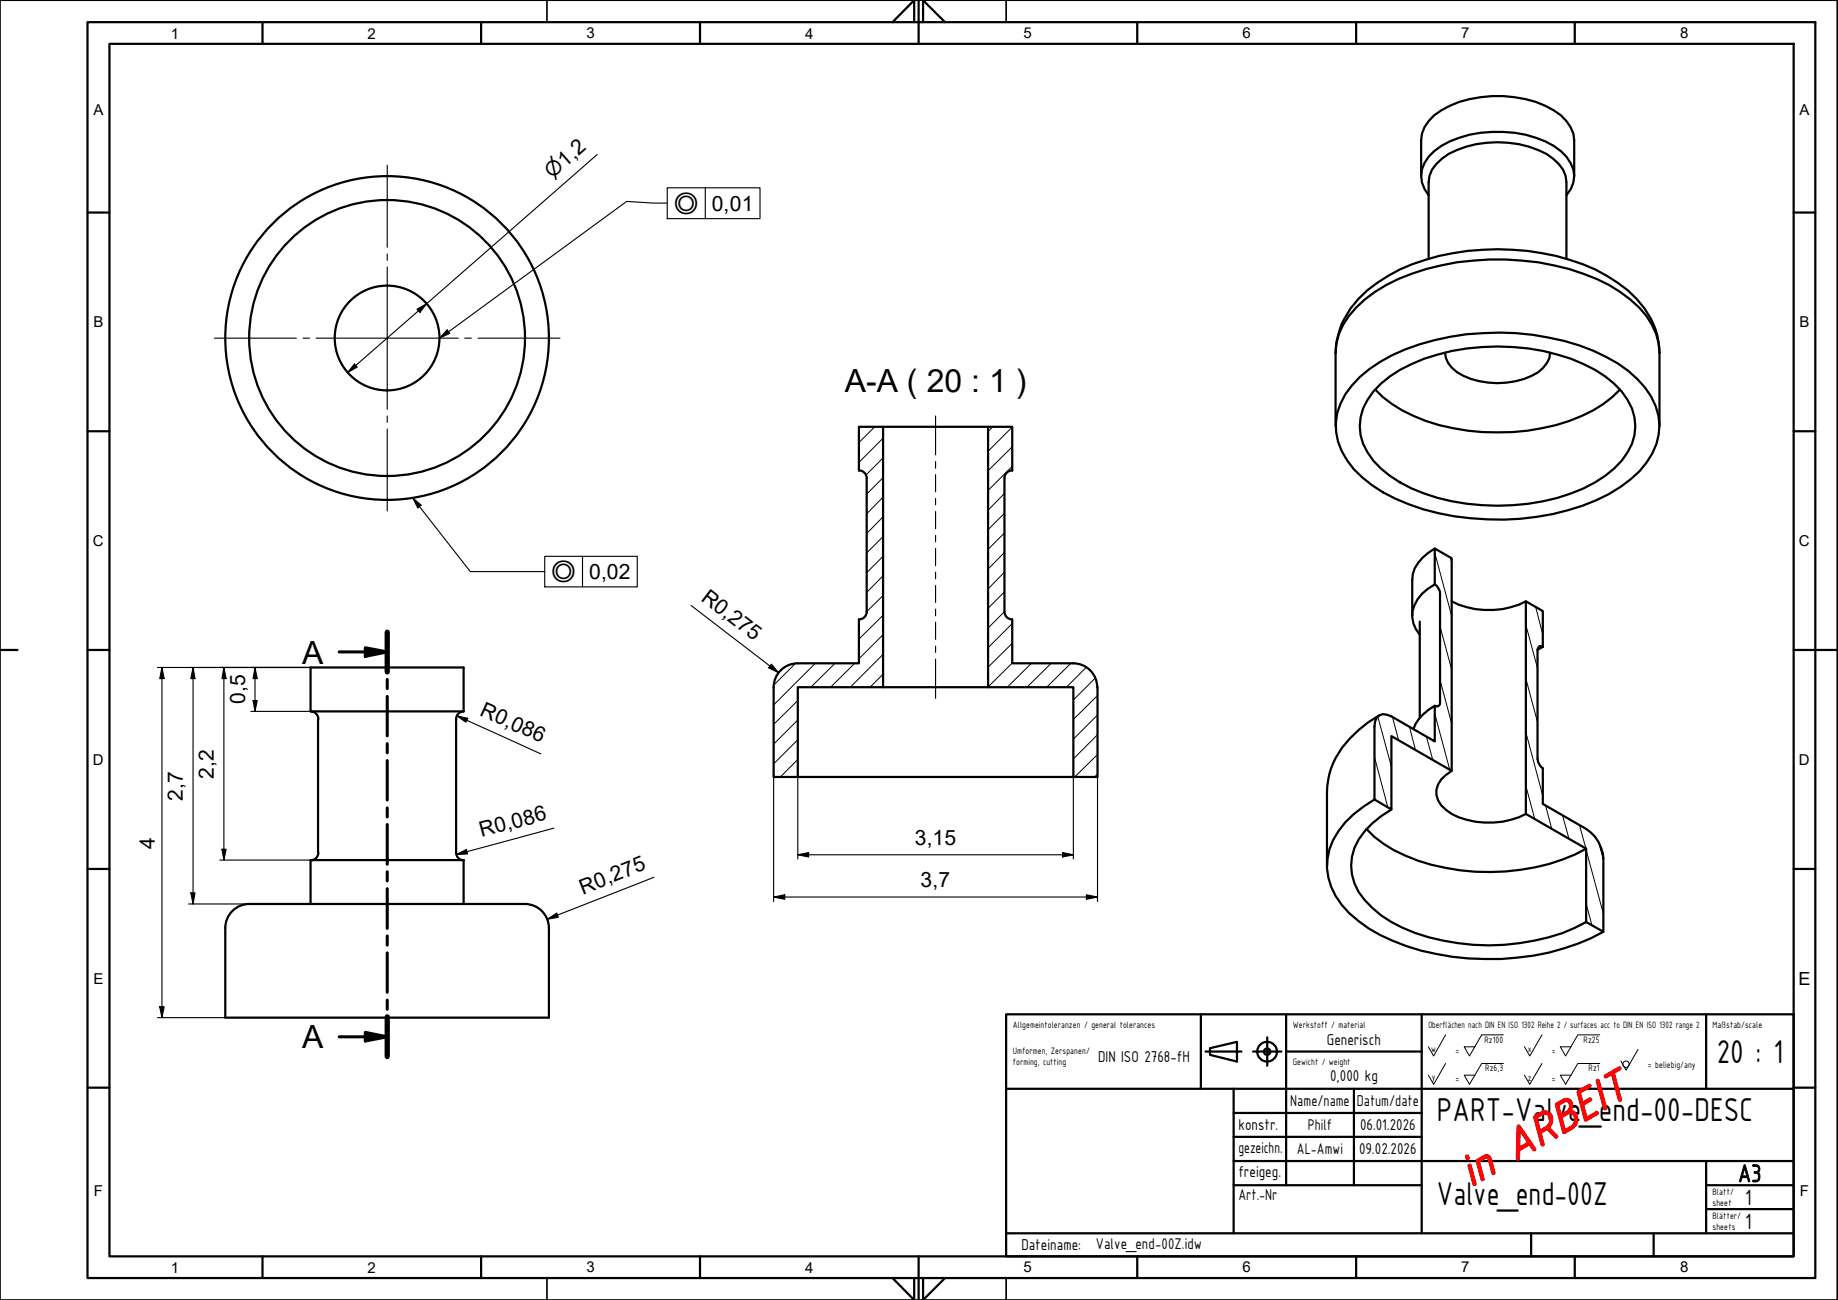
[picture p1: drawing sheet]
<svg xmlns="http://www.w3.org/2000/svg" width="420mm" height="297mm" viewBox="0 0 420 297" stroke-linecap="round" stroke-linejoin="round" font-family="sans-serif">
<!-- layer: Schraffur -->
<g fill="none" stroke="#000" stroke-width=".23">
<path d="M200 97.5l-3.7 3.6M226.9 97.5l-1 1.1M231.4 97.6l-5.5 5.5M201.9 118.1l-3.8 3.8M201.9 113.6l-3.8 3.8M201.9 109.1l-3.8 3.8M201.9 104.6l-4 4M201.9 100.1l-5.6 5.5M229.6 117.3l-3.7 3.7M229.6 112.8l-3.7 3.8M231.4 106.5l-5.5 5.6M231.4 102.1l-5.5 5.5"/>
<path d="M201.9 136.1l-3.8 3.7M201.9 131.6l-3.8 3.8M201.9 127.1l-3.8 3.8M201.9 122.6l-3.8 3.8M229.6 121.8l-3.7 3.7M229.6 139.7l-3.7 3.8M229.6 135.2l-3.7 3.8M229.6 130.7l-3.7 3.8M229.6 126.2l-3.7 3.8M328 126.3l3.9 14.5M331.5 127.4l.4 1.1M351 138.6l1.7 6.4"/>
<path d="M181.8 151.6l-4.9 4.9M186.4 151.6l-9.6 9.5M190.9 151.6l-5.5 5.4M195.4 151.6l-5.5 5.4M196.4 141.5l-.1 .1M201.9 154l-3 3M201.9 149.5l-7.5 7.5M201.9 145l-5.6 5.5M201.9 140.6l-5.6 5.4M231.4 151.5l-5.5 5.5M231.4 147l-5.5 5.4M231.4 142.5l-5.5 5.5"/>
<path d="M235.8 151.6l-5.5 5.4M240.3 151.6l-5.5 5.4M244.8 151.6l-5.5 5.4M248.3 152.4l-4.5 4.6M250.4 154.9l-5 5M250.9 158.9l-5.5 5.5M329.2 155.4l2.7 9.9M329.2 143.1l2.7 9.9M348.8 155.1l2.7 9.9M348.8 142.8l2.7 9.9M182.4 173.5l-4 4M182.4 169l-5.6 5.5"/>
<path d="M182.4 164.5l-5.6 5.5M182.4 160.1l-5.6 5.4M250.9 176.9l-.7 .6M250.9 172.4l-5.2 5.1M250.9 167.9l-5.5 5.5M250.9 163.4l-5.5 5.5M314.2 173l3 11.5M315 163.8l3.1 11.4M318.3 163.9l1.4 5.2M322.2 166.1l1.4 5.3M326.1 168.3l1.4 5.4M328 163.1l3.4 12.8"/>
<path d="M348.8 179.6l2 7.5M348.8 167.3l3.9 14.5M353.3 184.1l1.4 5.2M357.2 186.3l1.4 5.3M361.1 188.5l1.4 5.4M362.6 194.2l3.9 14.6M365.4 192.5l1.1 4M362.6 206.5l1.3 4.9"/>
</g>
<!-- layer: Sichtbare Kanten(CS) -->
<g fill="none" stroke="#000" stroke-width=".51">
<path d="M324.9 40.2v-8.1a8.1 8.1 0 0 1 4.6-6.9 26.8 26.8 0 0 1 25.7 0 9.9 9.9 0 0 1 4.5 5.3l.2 1.6v8.1M326.6 44.6a6.7 6.7 0 0 1 1.3-10.1 23.4 23.4 0 0 1 15.8-4.4 22.5 22.5 0 0 1 13.1 4.4 7.5 7.5 0 0 1 2.9 7.2l-.6 1.5-1 1.4M326.6 41.6v17.5M358.1 41.6v17.5M201.9 97.5h24M305.3 97.4v-16.8a19 19 0 0 1 7.2-14.3 43.1 43.1 0 0 1 23-9 55.8 55.8 0 0 1 29.2 4.3 31.5 31.5 0 0 1 11.2 8.9 17.1 17.1 0 0 1 3.4 10.1v16.8M310.8 86.2a37.9 37.9 0 0 1 17.2-8.5 59.7 59.7 0 0 1 36.2 2.4 29.6 29.6 0 0 1 11.8 8.5 13.3 13.3 0 0 1 .4 17 27.6 27.6 0 0 1-11.5 8.7 59.3 59.3 0 0 1-45.9-.3 24.8 24.8 0 0 1-12.3-11 13.2 13.2 0 0 1 2.4-14.9zM314.4 89a31.4 31.4 0 0 0 17.8 8.8 49.3 49.3 0 0 0 32-4l2.3-1.5 2.1-1.6 1.7-1.7M315.7 87.7a35.4 35.4 0 0 1 16.2-7.5 51 51 0 0 1 30 3 20.4 20.4 0 0 1 11.2 10.1 11.5 11.5 0 0 1-2.4 12 29.6 29.6 0 0 1-14.7 8.5 51.8 51.8 0 0 1-33.3-2.2 23.4 23.4 0 0 1-10.1-8.2 11.3 11.3 0 0 1 1.3-13.9zM330.3 80.6a6.2 6.2 0 0 0 4.3 5.3 18.8 18.8 0 0 0 17-.8 5.9 5.9 0 0 0 2.7-4.5M196.3 107.6v-10.1h5.6v59.5h-19.5v20.5h-5.6v-20.4a5.5 5.5 0 0 1 5.6-5.5h13.9l.1-10.1a1.75 1.75 0 0 0 1.7-1.7v-30.5M196.4 107.5a1.75 1.75 0 0 1 1.7 1.7"/>
<path d="M229.6 109.3v30.5a1.75 1.75 0 0 0 1.8 1.7M231.4 107.5a1.75 1.75 0 0 0-1.8 1.7M231.4 107.6v-10.1h-5.5v59.5h19.5v20.5h5.5v-20.5M328 133.5a2.82 2.82 0 0 1 1.2 2.1v25l-.1 .4-.3 .3h-.8M328 133.5v-8.2l3.9 2.3v48.5l-13.8-7.9v16.8l-3.9-2.3v-16.7a2.28 2.28 0 0 1 2.9-2.7l1 .4 9.9 5.7v-8.1M328 125.3a8.8 8.8 0 0 0-5.2 7.1v8.2M328 133.5a8.5 8.5 0 0 0-5.2 7.5l.3 1.4 .6 1.3 .8 1.3M331.9 137.4a19 19 0 0 0 16.9 0M348.8 137.4l3.9 2.2v8.2l-.5-.2-.3 .1-.4 .8v24.9a3.1 3.1 0 0 0 1.2 2.2v8.1l9.9 5.7a8.6 8.6 0 0 1 3.9 6.7v16.8l-3.9-2.2v-16.8l-13.8-7.9zM71 152.5h35v10h-35zM201.9 157h24M231.4 141.5v10.1h13.9a5.5 5.5 0 0 1 5.5 5.5"/>
<path d="M324.5 142v22M352.7 147.8l-1.2 .6M71 162.5a1.75 1.75 0 0 1 1.8 1.8M72.7 164.3v30.5M104.3 164.3v30.5a1.75 1.75 0 0 0 1.7 1.8M106 162.5a1.75 1.75 0 0 0-1.7 1.8M182.4 177.5h63M315.3 163.4a24.3 24.3 0 0 0-11.1 12.3 19.5 19.5 0 0 0-.9 5.4v16.7M328 161.3a10.5 10.5 0 0 0-4.9 5.3M331.9 176.1a5.9 5.9 0 0 0-3.5 5.6 6.3 6.3 0 0 0 3.5 4.3 19 19 0 0 0 16.9 0M72.8 194.8a1.75 1.75 0 0 1-1.8 1.8M312.4 189.4a29.9 29.9 0 0 0 14.8 8.2 50.9 50.9 0 0 0 32.8-2.4l2.6-1.3"/>
<path d="M314.2 182.7a23.7 23.7 0 0 0-9.5 9.2 13.3 13.3 0 0 0 2 14.8 31.6 31.6 0 0 0 14.9 9.5 59.6 59.6 0 0 0 42.1-1.8l2.8-1.5M318.1 185a19.6 19.6 0 0 0-8.5 8.7 11.5 11.5 0 0 0 2.4 12 28.5 28.5 0 0 0 14.6 8.5 50.8 50.8 0 0 0 33.4-2.2l2.6-1.3M57 206.6h63M71 206.6v-10.1h35v10.1M120 206.6a5.5 5.5 0 0 1 5.5 5.4v20.5h-74v-20.5a5.5 5.5 0 0 1 5.5-5.4"/>
<circle cx="88.5" cy="77.2" r="37"/>
<circle cx="88.5" cy="77.2" r="12"/>
<circle cx="88.5" cy="77.2" r="31.5"/>
</g>
<!-- layer: Sichtbare tangentiale Kanten(HTW) -->
<path d="M326.6 41.6a6.7 6.7 0 0 1 3-5.3 21 21 0 0 1 12.7-3.8 21 21 0 0 1 12.8 3.8 6.7 6.7 0 0 1 3 5.3M305.3 80.6a14.5 14.5 0 0 1 4.7-10.3 35.3 35.3 0 0 1 16.1-8.8 60.3 60.3 0 0 1 38.9 2.2 30.3 30.3 0 0 1 11.4 8.5 14.3 14.3 0 0 1 2.9 8.4" fill="none" stroke="#000" stroke-width=".51"/>
<!-- layer: Schnittansichtslinien(CS) -->
<g fill="none" stroke="#000" stroke-width=".7">
<path d="M77.5 149h11M83.5 148l5 1-5 1zM88.5 144.4v9.1M88.5 155.2v2.1M88.5 159.1v9M88.5 169.9v2.1M88.5 173.8v9M88.5 184.6v2.1M88.5 188.4v9.1M88.5 199.2v2.1M88.5 203.1v9M88.5 213.9v2"/>
<path d="M88.5 217.7v9M77.5 236.9h11M83.5 235.9l5 1-5 1zM88.5 228.5v2.1M88.5 232.3v9.1"/>
</g>
<path d="M88.5 144.4v9.1M88.5 232.3v9.1" fill="none" stroke="#000" stroke-width="1.2"/>
<path d="M83.5 148l5 1-5 1zM83.5 235.9l5 1-5 1z" fill="#000"/>
<!-- layer: Skizziergeometrie(CS) -->
<g fill="none" stroke="#000" stroke-width=".51">
<path d="M20 5.1h395v286.9h-395zM25 10h385v277.1h-385zM60 5.1v4.9M110 5.1v4.9M160 5.1v4.9M204 5.1l5-5.1v5.1M210 0v10M211 5.1v-5.1l5 5.1M260 5.1v4.9M310 5.1v4.9M360 5.1v4.9M20 48.6h5"/>
<path d="M410 48.6h5M20 98.5h5M410 98.5h5M0 148.5h4M20 148.5h5M410 148.5h10M20 198.6h5M410 198.6h5M20 248.5h5M410 248.5h5M60 287.1v4.9M110 287.1v4.9"/>
<path d="M160 287.1v4.9M204 292l5 5v-5M210 287.1v9.9M211 292v5l5-5M260 287.1v4.9M310 287.1v4.9M360 287.1v4.9"/>
</g>
<path d="M0 0h420v297h-420zM125 0v5.1M230 0v5.1M125 292v5M230 292v5" fill="none" stroke="#000" stroke-width=".38"/>
<!-- layer: Titel (ISO) -->
<g fill="none" stroke="#000" stroke-width=".51">
<path d="M230 231.8h180v55.3h-180zM274.5 231.8v17M276.6 239.5l6.2-1.5v4.6l-6.2-1.6zM289.7 237v6.5M294 231.8v39M325 231.8v50M390 231.8v17M230 248.8h180M275.6 240.3h8.2M282 259.8h43M282 254.3h43M282 248.8v33"/>
<path d="M286.4 240.3h6.5M294 240.3h31M309.5 248.8v22M282 270.8h43M282 265.3h128M390 276.3h20M390 270.8h20M390 265.3v16.5M230 281.8h180M350 281.8v5.3M378 281.8v5.3"/>
<circle cx="289.7" cy="240.3" r="2.25"/>
<circle cx="289.7" cy="240.3" r=".73"/>
</g>
<g fill="none" stroke="#000" stroke-width=".23">
<path d="M330.5 236.5l-2.8 4.8-1.2-2.1M343.7 236.5h-5l-2.8 4.8-1.2-2.1h2.4M352.5 236.5l-2.8 4.8-1.2-2.1M365.7 236.5h-5l-2.8 4.8-1.2-2.1h2.5M374.5 239.8l-2.8 4.7-1.2-2.1M330.5 243l-2.8 4.8-1.2-2.1M343.7 243h-5l-2.8 4.8-1.2-2.1h2.4M352.5 243l-2.8 4.8-1.2-2.1M365.7 243h-5l-2.8 4.8-1.2-2.1h2.5"/>
<circle cx="371.7" cy="243.2" r=".73"/>
</g>
<g fill="none" stroke="#000" stroke-width=".25">
<path d="M136.5 35.3l-57.1 49.8M95.3 70.7l2.2-1.3-1.5 2zM81 83.2l.7 .7-2.3 1.2zM158 138.4l20 15.3M36 152.5h35M37 152.5l.5 2.6h-1zM37 152.5v80M44.1 152.5l.5 2.6h-1zM44.1 152.5v54.1M51.2 152.5l.5 2.6h-1zM51.2 152.5v44M58.3 152.5l.5 2.6h-1z"/>
<path d="M58.3 152.5v10M176.3 151.8l1.7 1.9-2.3-1.1zM57.3 162.5h13.7M57.8 160.1h1l-.5 2.4zM104.5 163.6l2.4 .5-.4 .9zM104.5 163.6l19.1 8.7M176.8 177.5v28.5M182.4 177.5v18.8M245.4 177.5v18.8M250.9 177.5v28.5M50.2 196.5h20.8M50.7 194h1l-.5 2.5z"/>
<path d="M104.3 195.2l2.3-1.1 .3 1zM126.6 189.2l-22.3 6M182.4 195.3l2.4-.5v1zM182.4 195.3h63M242.9 194.8l2.5 .5-2.5 .5zM43.1 206.6h13.9M43.6 204h1l-.5 2.6zM125.1 210l2.2-1.4 .3 1zM149.5 200.5l-24.4 9.5M176.8 205l2.6-.5v1zM176.8 205h74.1M248.3 204.5l2.6 .5-2.6 .5z"/>
<path d="M36 232.5h15.5M36.5 230h1l-.5 2.5z"/>
</g>
<g fill="#000">
<path d="M95.3 70.7l2.2-1.3-1.5 2zM81 83.2l.7 .7-2.3 1.2zM37 152.5l.5 2.6h-1zM44.1 152.5l.5 2.6h-1zM51.2 152.5l.5 2.6h-1zM58.3 152.5l.5 2.6h-1zM176.3 151.8l1.7 1.9-2.3-1.1zM57.8 160.1h1l-.5 2.4zM104.5 163.6l2.4 .5-.4 .9zM50.7 194h1l-.5 2.5zM104.3 195.2l2.3-1.1 .3 1zM182.4 195.3l2.4-.5v1z"/>
<path d="M242.9 194.8l2.5 .5-2.5 .5zM43.6 204h1l-.5 2.6zM125.1 210l2.2-1.4 .3 1zM176.8 205l2.6-.5v1zM248.3 204.5l2.6 .5-2.6 .5zM36.5 230h1l-.5 2.5z"/>
</g>
<!-- layer: Mittellinie(HTW) -->
<g fill="none" stroke="#000" stroke-width=".25">
<path d="M213.9 95v8.9M213.9 105.5v1.5M213.9 108.4v4M213.9 113.9v1.5M213.9 116.9v3.9M213.9 122.4v1.4M213.9 125.3v4M213.9 130.7v1.6M213.9 133.8v3.9M213.9 139.2v1.5M213.9 142.2v3.9M213.9 147.6v1.5"/>
<path d="M213.9 150.6v9"/>
</g>
<!-- layer: Symbole(HTW) -->
<path d="M102.2 75.4l.6 .8-2.3 1.1zM94.4 113.8l1.9 1.6-.8 .7z" fill="#000"/>
<path d="M152.5 46.4h-3.1l-6.1-.4-42.7 31.1M152.5 42.9h21.2v7.1h-21.2zM161.2 42.9v7.1M100.6 77.1l1.6-1.7 .6 .8-2.1 .9M94.4 113.8l1.9 1.6-.8 .7zM94.4 113.8l13.1 16.8h17M124.5 127.1h21.2v7h-21.2zM133.2 127.1v7" fill="none" stroke="#000" stroke-width=".25"/>
<!-- layer: Mittelpunktmarkierung(HTW) -->
<path d="M88.5 37.8v18.7M88.5 58v1.5M49 77.3h18.8M69.3 77.3h1.4M72.3 77.3h32.5M88.5 61v32.5M106.2 77.3h1.6M109.3 77.3h18.7M88.5 95v1.5M88.5 98v18.8" fill="none" stroke="#000" stroke-width=".25"/>
<text font-size="10.7" fill="#f00" x="336.2" y="271.4" transform="rotate(-30 336.2 271.4)">in ARBEIT</text>
<g font-size="8.1">
<text x="392.4" y="242.9">20 : 1</text>
<text x="328.5" y="256.1">PART-Valve_end-00-DESC</text>
<text x="328.5" y="275.4">Valve_end-00Z</text>
</g>
<g font-size="7.3">
<text x="193.1" y="89.5">A-A ( 20 : 1 )</text>
<text x="69.1" y="151.6">A</text>
<text x="69.1" y="239.5">A</text>
</g>
<text font-size="6.1" x="397.3" y="270.1">A3</text>
<g font-size="5.4">
<text x="399" y="275.3">1</text>
<text x="399" y="280.8">1</text>
</g>
<g font-size="4.8">
<text x="162.8" y="48.2">0,01</text>
<text x="134.7" y="132.3">0,02</text>
<text x="160" y="137" transform="rotate(38 160 137)">R0,275</text>
<text x="56" y="161" transform="rotate(-90 56 161)">0,5</text>
<text x="109.5" y="163.3" transform="rotate(24 109.5 163.3)">R0,086</text>
<text x="48.9" y="177.9" transform="rotate(-90 48.9 177.9)">2,2</text>
<text x="41.8" y="182.9" transform="rotate(-90 41.8 182.9)">2,7</text>
<text x="110" y="191.3" transform="rotate(-15 110 191.3)">R0,086</text>
<text x="35.4" y="193.9" transform="rotate(-90 35.4 193.9)">4</text>
<text x="209.1" y="193">3,15</text>
<text x="210.4" y="202.7">3,7</text>
<text x="133.2" y="204.4" transform="rotate(-22 133.2 204.4)">R0,275</text>
</g>
<g font-size="4.6">
<text x="126.2" y="41" transform="rotate(-41 126.2 41)">⌀1,2</text>
<text x="154.1" y="48.9">◎</text>
<text x="126" y="133">◎</text>
</g>
<text font-size="4.1" x="411.1" y="225">E</text>
<g font-size="3.9">
<text x="303.3" y="238.8">Generisch</text>
<text x="251" y="242.6">DIN ISO 2768-fH</text>
<text x="304" y="246.9">0,000 kg</text>
<text x="295" y="252.8">Name/name</text>
<text x="310.1" y="252.8">Datum/date</text>
<text x="283.1" y="258.3">konstr.</text>
<text x="283.1" y="263.4">gezeichn.</text>
<text x="310.7" y="263.8">09.02.2026</text>
<text x="310.9" y="258.3">06.01.2026</text>
<text x="283.1" y="268.9">freigeg.</text>
<text x="283.1" y="274.2">Art.-Nr</text>
<text x="233.5" y="285.7">Dateiname:</text>
</g>
<g font-size="3.8">
<text x="296.5" y="263.8">AL-Amwi</text>
<text x="299" y="258.3">Philf</text>
<text x="250.5" y="285.3">Valve_end-00Z.idw</text>
</g>
<g font-size="3.4">
<text x="39.1" y="8.8">1</text>
<text x="84" y="8.8">2</text>
<text x="134" y="8.7">3</text>
<text x="184" y="8.8">4</text>
<text x="234" y="8.7">5</text>
<text x="284" y="8.7">6</text>
<text x="334" y="8.7">7</text>
<text x="384" y="8.7">8</text>
<text x="21.3" y="26.3">A</text>
<text x="411.4" y="26.3">A</text>
<text x="21.3" y="74.8">B</text>
<text x="411.4" y="74.8">B</text>
<text x="21.2" y="124.8">C</text>
<text x="411.2" y="124.8">C</text>
<text x="21.2" y="174.8">D</text>
<text x="411.2" y="174.8">D</text>
<text x="21.3" y="224.8">E</text>
<text x="21.5" y="273.3">F</text>
<text x="411.4" y="273.3">F</text>
<text x="39.1" y="290.8">1</text>
<text x="84" y="290.8">2</text>
<text x="134" y="290.8">3</text>
<text x="184" y="290.8">4</text>
<text x="234" y="290.8">5</text>
<text x="284" y="290.8">6</text>
<text x="334" y="290.8">7</text>
<text x="384" y="290.8">8</text>
</g>
<g font-size="2.3">
<text x="231.5" y="234.8">Allgemeintoleranzen / general tolerances</text>
<text x="295.5" y="234.8">Werkstoff / material</text>
<text x="326.5" y="234.8">Oberflächen nach DIN EN ISO 1302 Reihe 2 / surfaces acc to DIN EN ISO 1302 range 2</text>
<text x="339.3" y="238.3">Rz100</text>
<text x="362" y="238.3">Rz25</text>
<text x="391.5" y="234.8">Maßstab/scale</text>
<text x="231.5" y="240.8">Umformen, Zerspanen/</text>
<text x="231.5" y="243.3">forming, cutting</text>
<text x="295.5" y="243.3">Gewicht / weight</text>
<text x="327.2" y="240.4">w</text>
<text x="332.7" y="240.8">=</text>
<text x="339.5" y="244.7">Rz6,3</text>
<text x="349.2" y="240.4">x</text>
<text x="354.7" y="240.8">=</text>
<text x="363.2" y="244.8">Rz1</text>
<text x="376.7" y="244">= beliebig/any</text>
<text x="327.3" y="246.7">y</text>
<text x="332.7" y="247.3">=</text>
<text x="349.2" y="246.9">z</text>
<text x="354.7" y="247.3">=</text>
<text x="391.5" y="273">Blatt/</text>
<text x="391.5" y="275.6">sheet</text>
<text x="391.5" y="278.4">Blätter/</text>
<text x="391.5" y="281.1">sheets</text>
</g>
</svg>
